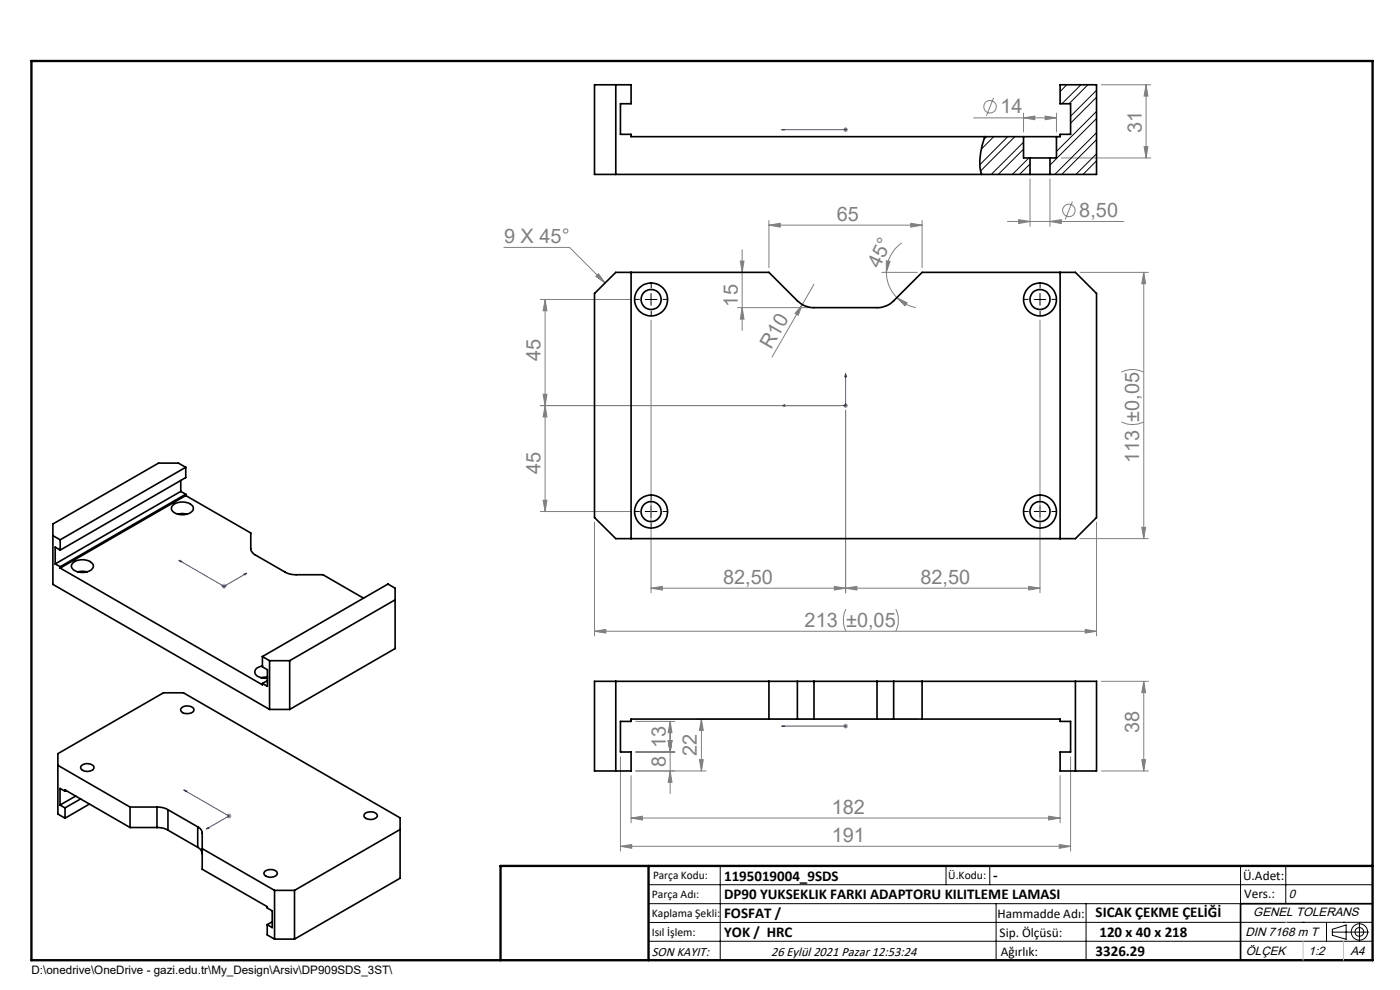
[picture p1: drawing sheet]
<svg xmlns="http://www.w3.org/2000/svg" width="297mm" height="210mm" viewBox="0 0 297 210" stroke-linecap="round" stroke-linejoin="round" font-family="sans-serif">
<g fill="none" stroke="#808080" stroke-width=".21">
<path d="M233.6 18h10.5M243.1 18l.4 2.4h-.8zM243.1 18v15.5M178.9 27.5h1M179 27.2l.7 .7M179.4 27v1M179.7 27.2l-.7 .7M206.6 25h17.5M210.8 20.7l-1.5 3.8M217.1 25l2.4-.4v.8zM217.1 24v4M218.5 38v10"/>
<path d="M221.7 24.6l2.4 .4-2.4 .4zM222.7 38v10M224.1 24v4M225.1 33.5h19M242.7 31.1h.8l-.4 2.4zM106.9 52.5h13.9l7.6 7.5M126.4 58.6l.6-.5 1.4 1.9zM157.1 55.4h.7l-.4 2.4zM157.4 53v17.1M163.1 47.8l2.4-.4v.8zM163.1 46.8v10M163.1 47.8h32.5"/>
<path d="M187 57.8h7.6M188 55.3l.8 .1-.8 2.4zM188 57.8a7.9 7.9 0 0 0 2.3 5.3M191.3 51.5a7.7 7.7 0 0 0-3.3 6.3M193.2 47.4l2.4 .4-2.4 .4zM195.6 46.8v10M213.7 47h24.7M216.1 46.6l2.4 .4-2.4 .4zM222.7 47l2.4-.4v.8zM227.5 42.7l-1.5 3.8M229.1 57.8h14.5M242.6 57.8l.4 2.4h-.8z"/>
<path d="M242.6 57.8v56.5M114.6 63.5h19.1M115.6 63.5l.4 2.4h-.8zM115.6 63.5v45M138.1 67.9v57.9M156.5 65.3h15.2M157.4 65.3l.4 2.4h-.7zM170.2 64.6l-.9 2.3-.6-.4zM170.2 64.6l-6.4 11.2M172.7 60.3l-2.5 4.3M190.3 63.1l2.1 1.1-.4 .7zM190.3 63.1a7.8 7.8 0 0 0 4 2.1"/>
<path d="M220.6 67.9v57.9M237.9 78.9l.3-.1a5.3 5.3 0 0 1 4.4 .1M114.6 86h63.8M115.2 83.6h.8l-.4 2.4zM115.6 86l.4 2.4h-.8zM178.9 86h1M179 85.7l.7 .7M179.4 85.5v1M179.4 87v38.8M179.7 85.7l-.7 .7M237.9 89.5a5.3 5.3 0 0 0 4.7 0M114.6 108.5h19.1"/>
<path d="M115.2 106.1h.8l-.4 2.4zM126.1 110.8v24.1M229.1 114.3h14.5M232.6 110.8v24.1M242.2 111.9h.8l-.4 2.4zM47 124.4h1M47.2 124l.7 .7M47.5 123.9v1M47.9 124l-.7 .7M126.1 133.9h106.5M126.1 133.9l2.4-.4v.8zM138.1 124.8l2.4-.4v.8z"/>
<path d="M138.1 124.8h82.5M177 124.4l2.4 .4-2.4 .4zM179.4 124.8l2.4-.4v.8zM179.5 129.2a5.5 5.5 0 0 0 0 4.7M190 129.2a5.5 5.5 0 0 1 0 4.7M218.2 124.4l2.4 .4-2.4 .4zM230.2 133.5l2.4 .4-2.4 .4zM134.9 153h8.3M134.9 159.5h8.3M141.7 157.1h.9l-.4 2.4zM142.2 153v15.3M142.2 153l.4 2.4h-.9z"/>
<path d="M147.8 152.5h46.8M148.8 152.5l.4 2.4h-.8zM148.8 152.5v11M178.9 154h1M179 153.7l.7 .7M179.4 153.5v1M179.7 153.7l-.7 .7M233.6 144.5h10M242.6 144.5l.4 2.4h-.8zM242.6 144.5v19M48.1 173.1h1M48.2 172.7l.7 .8"/>
<path d="M48.6 172.6v1M48.9 172.7l-.7 .8M131.6 179.5l2.4-.4v.8zM131.6 160.5v20M131.6 179.5h95.5M133.9 173.5l2.4-.4v.8zM133.9 164.5v10M133.9 173.5h91M134.9 163.5h14.9M142.2 163.5l.4 2.4h-.9zM148.4 161.1h.8l-.4 2.4zM222.5 173.1l2.4 .4-2.4 .4z"/>
<path d="M224.7 179.1l2.4 .4-2.4 .4zM224.9 164.5v10M227.1 160.5v20M233.6 163.5h10M242.2 161.1h.8l-.4 2.4z"/>
<circle cx="210" cy="22.7" r="1.32"/>
<circle cx="226.8" cy="44.6" r="1.32"/>
</g>
<g fill="none" stroke="#000" stroke-width=".21">
<path d="M136.9 63.5h2.5M138.1 62.3v2.5M219.4 63.5h2.5M220.6 62.3v2.5M136.9 108.5h2.5M138.1 107.3v2.5M219.4 108.5h2.5M220.6 107.3v2.5M137.6 187.7h153.6M137.6 191.7h153.6M137.6 199.7h153.6M152.8 183.7v20"/>
<path d="M200.7 183.7v4M210 183.7v4M211.3 191.7v12M230.4 191.7v12M263.2 183.7v20M272.8 183.7v8M276.4 195.6h.1M281.4 195.6v4.1M282.6 197.7h7.8M282.6 197.1l3-.9v3l-3-.8zM285 195.6h.1M288.4 195.8v3.8"/>
<path d="M291.2 195.6l-153.6 .1"/>
<circle cx="288.4" cy="197.7" r="1.74"/>
<circle cx="288.4" cy="197.7" r=".93"/>
</g>
<g fill="none" stroke="#00f" stroke-width=".21">
<path d="M165.8 27.5h13.6M165.8 27.5h.7h-.7M179.2 27.5h.4zM179.4 27.5h.1M179.4 79.3l.2 .6h-.4zM179.4 79.3v6.7h-13.6M165.8 86l.7-.1v.3zM38 118.8l9.5 5.6 4.8-2.8M38 118.8l.6 .3-.3 .1zM51.7 121.8l.6-.2-.3 .3zM165.8 154h.7h-.7M165.8 154h13.6"/>
<path d="M179.2 154h.4zM179.4 154h.1M39 167.6l9.6 5.5-4.8 2.8M39 167.6l.6 .2-.2 .1zM44.1 175.5l.3 .1-.6 .3z"/>
</g>
<g fill="none" stroke="#000" stroke-width=".21" stroke-dasharray="15.2 1.3 1.3 1.3">
<path d="M135.6 63.5h-.8M138.1 66v.9M138.1 61v-.9M140.6 63.5h.9M218.1 63.5h-.8M220.6 66v.9M220.6 61v-.9M223.1 63.5h.9M135.6 108.5h-.8M138.1 111v.9M138.1 106v-.9M140.6 108.5h.9"/>
<path d="M218.1 108.5h-.8M220.6 111v.9M220.6 106v-.9M223.1 108.5h.9"/>
</g>
<path d="M106.2 203.7h185" fill="none" stroke="#000" stroke-width=".25"/>
<path d="M291.2 191.7h-28v12" fill="none" stroke="#000" stroke-width=".35"/>
<path d="M6.7 12.9h284.5v190.8h-284.5zM137.6 183.7v20M291.2 183.7h-185v20" fill="none" stroke="#000" stroke-width=".5"/>
<path d="M272.8 195.6h.1M276.4 199.7v4M285 199.7v4" fill="none" stroke="#c0c0c0" stroke-width=".21"/>
<g fill="#00f">
<path d="M179.4 79.3l.2 .6h-.4zM165.8 86l.7-.1v.3z"/>
<path d="M179.2 154h.4zM165.8 154h.7z"/>
<path d="M44.1 175.5l-.3 .4 .6-.3zM39 167.6l.4 .3 .2-.1zM51.7 121.8l.6-.2-.3 .3zM38 118.8l.6 .3-.3 .1zM179.2 27.5h.4zM165.8 27.5h.7z"/>
</g>
<g fill="#808080">
<path d="M126.4 58.6l.6-.5 1.4 1.9z"/>
<path d="M170.2 64.6l-.9 2.3-.6-.4z"/>
<path d="M221.7 24.6l2.4 .4-2.4 .4zM217.1 25l2.4-.4v.8z"/>
<path d="M163.1 47.8l2.4-.4v.8zM193.2 47.4l2.4 .4-2.4 .4z"/>
<path d="M179.4 124.8l2.4-.4v.8zM218.2 124.4l2.4 .4-2.4 .4z"/>
<path d="M126.1 133.9l2.4-.4v.8zM230.2 133.5l2.4 .4-2.4 .4z"/>
<path d="M177 124.4l2.4 .4-2.4 .4zM138.1 124.8l2.4-.4v.8z"/>
<path d="M188 55.3l.8 .1-.8 2.4zM190.3 63.1l2.1 1.1-.4 .7z"/>
<path d="M148.4 161.1h.8l-.4 2.4zM148.8 152.5l.4 2.4h-.8z"/>
<path d="M242.7 31.1h.8l-.4 2.4zM243.1 18l.4 2.4h-.8z"/>
<path d="M242.2 111.9h.8l-.4 2.4zM242.6 57.8l.4 2.4h-.8z"/>
<path d="M115.2 83.6h.8l-.4 2.4zM115.6 63.5l.4 2.4h-.8zM157.4 65.3l.4 2.4h-.7zM157.1 55.4h.7l-.4 2.4z"/>
<path d="M142.2 153l.4 2.4h-.9zM141.7 157.1h.9l-.4 2.4zM141.7 157.1h.9l-.4 2.4zM142.2 163.5l.4 2.4h-.9zM242.6 144.5l.4 2.4h-.8zM242.2 161.1h.8l-.4 2.4z"/>
<path d="M115.6 86l.4 2.4h-.8zM115.2 106.1h.8l-.4 2.4z"/>
<path d="M133.9 173.5l2.4-.4v.8zM222.5 173.1l2.4 .4-2.4 .4zM131.6 179.5l2.4-.4v.8zM224.7 179.1l2.4 .4-2.4 .4zM216.1 46.6l2.4 .4-2.4 .4zM222.7 47l2.4-.4v.8z"/>
</g>
<g fill="none" stroke="#000" stroke-width=".35">
<path d="M130.6 18v19M208.9 29a12.2 12.2 0 0 0-.7 8M217.1 29h7M217.1 29h-83.2v-.5h-2.3v-6.5h2.3v-4h-7.8v19h92.4M217.1 29v4.5h1.4M218.5 33.5h4.2M218.5 37h4.2M218.5 33.5v3.5M222.7 33.5v3.5M224.1 29h.8v-.5h2.2v-6.5h-2.2v-4h7.7v19h-9.9M224.1 29v4.5h-1.4M133.9 57.8v56.5"/>
<path d="M224.9 57.8v56.5M126.1 62.3l4.5-4.5h32.5l6.1 6a4.8 4.8 0 0 0 3.5 1.5h13.4a4.8 4.8 0 0 0 3.5-1.5l6-6h32.5l4.5 4.5v47.5l-4.5 4.5h-97.5l-4.5-4.5zM39.4 99.1l-1.5-.9h-4.3l-22.4 13v12.8l46 26.5M39.4 99.1v2.2l-26.6 15.4M39.4 99.1l-26.6 15.4M11.2 113.6l1.6 .9M11.7 119.6l1.1 .6M12.8 114.5v2.2M12.8 116.7l-1.1-.6v3.5M15.4 119.5a3 3 0 0 1 4.4 .4 1.5 1.5 0 0 1-1.6 1.4 2.43 2.43 0 0 1-3.1-1.2zM36.6 107.2a3.2 3.2 0 0 1 4.3 .2 1.37 1.37 0 0 1-1.5 1.7 2.76 2.76 0 0 1-3-1.1v-.4zM37.7 109.1l1-.2 1 .2"/>
<path d="M38.3 104.2l-26.6 15.4M38.3 101.9v2.3M38.3 104.2l1.1 .6M39.4 105.1l13.8 8v3.3a1.71 1.71 0 0 0 1 1.3l6.3 3.6a4.5 4.5 0 0 0 2.3 .6h5.7l8.6 5M39.4 105.1l-26.6 15.4M39.4 104.8v.3M39.4 104.8l-26.6 15.4M12.8 120.2v.3M12.8 120.5l42.9 24.8v-.3M16.5 121.3l1-.1 1 .1M55.7 139.3l26.6-15.4 1.5 .9v12.8l-22.3 12.9M55.7 139.3l1.5 .9"/>
<path d="M55.7 139.3v2.2l1 .6v3.5l-1-.6M83.8 127.2l-22.3 13M38.5 150.2a1.78 1.78 0 0 1 2.6 .3 1.42 1.42 0 0 1-1.9 .8 .74 .74 0 0 1-.7-1.1zM55.7 141.2a1.43 1.43 0 0 0-1.5 1.7 2.71 2.71 0 0 0 2.5 1M56.7 143.6l-1.3 .1M56.7 144.4l-1 .6M57.2 140.2h4.3M57.2 140.2v10.3M57.2 150.5h4.3M61.5 140.2v10.3M130.6 144.5v19M163.1 144.5v8"/>
<path d="M169.2 152.5h3.5M169.2 144.5h3.5M169.2 144.5h-43.1v19h7.8v-4h-2.3v-6.5h2.3v-.5h35.3M169.2 144.5v8M172.7 152.5h13.4M172.7 144.5h13.4M172.7 144.5v8M186.1 152.5h3.5M186.1 144.5h3.5M186.1 144.5v8M189.6 144.5h43v19h-7.7v-4h2.2v-6.5h-2.2v-.5h-35.3M189.6 144.5v8"/>
<path d="M195.6 144.5v8M228.1 144.5v19M12.3 162.3l15.3 8.9M12.7 170.8l1.1 .6M13.8 173.6l-1.5-.9v-12.8l22.4-12.9h4.2l46 26.5v12.8l-22.4 12.9M13.8 167.8v-.2l13.8 7.9M13.8 171.4v2.2M13.8 167.8l-1.1-.6v3.6M14 167.7l-.2 .1M16.1 168.9l-3.4 1.9M17.1 169.5l-3.3 1.9M17.2 162.5a1.78 1.78 0 0 1 2.7 .3 1.51 1.51 0 0 1-2.2 .7l-.6-.6z"/>
<path d="M19 170.6l-5.2 3M27.6 171.2h5.7M27.6 171.2v4.3M27.6 175.5h5.7M33.3 171.2a4.5 4.5 0 0 1 2.3 .6M33.3 175.5a4.5 4.5 0 0 1 2.3 .6M33.3 171.2v4.3M35.6 171.8l6.3 3.6M35.6 171.8v4.3M35.6 176.1l6.3 3.6M41.9 175.4a1.59 1.59 0 0 1 1 1.3v7.7l13.8 7.9v.3l1 .6v3.6l-1-.7M41.9 179.7a1.7 1.7 0 0 1 1 1.4"/>
<path d="M41.9 175.4v4.3M77.5 172.5a1.77 1.77 0 0 1 2.5 .5 1.64 1.64 0 0 1-2.6 .5l-.2-.5zM84.9 176l-22.4 12.9M42.9 180l15.3 8.9M56.1 184.9a1.96 1.96 0 0 1 2.7 .1 .88 .88 0 0 1-1.1 1 1.21 1.21 0 0 1-1.7-.9zM56.7 196.1v2.2l1.5 .9M57.7 195.5l-1 .6M58.2 188.9h4.3M58.2 188.9v10.3M58.2 199.2h4.3M62.5 188.9v10.3"/>
<circle cx="138.1" cy="63.5" r="2.12"/>
<circle cx="138.1" cy="63.5" r="3.5"/>
<circle cx="220.6" cy="63.5" r="3.5"/>
<circle cx="220.6" cy="63.5" r="2.12"/>
<circle cx="138.1" cy="108.5" r="2.13"/>
<circle cx="138.1" cy="108.5" r="3.5"/>
<circle cx="220.6" cy="108.5" r="3.5"/>
<circle cx="220.6" cy="108.5" r="2.13"/>
</g>
<g fill="none" stroke="#000" stroke-width=".21">
<path d="M226.3 18l-1.4 1.4M229.3 18l-4 4M230.8 18l-4 4M232.6 19.1l-5.5 5.6M209.3 29l-.6 .6M210.8 29l-2.6 2.6M213.8 29l-5.9 6M215.3 29l-7.3 7.3M217.1 30.2l-6.8 6.8M217.1 31.6l-5.3 5.4M218.3 33.5l-3.5 3.5M218.5 34.8l-2.2 2.2"/>
<path d="M222.7 33.5h.1M224.3 29l-.2 .1M232.6 23.6l-8.5 8.5M232.6 28.1l-8.8 8.9M232.6 32.6l-4.4 4.4M232.6 20.6l-5.5 5.5M232.6 25.1l-9.9 9.9M232.6 29.6l-7.4 7.4M232.6 34.1l-2.8 2.9"/>
</g>
<g font-size="4.2" fill="#808080">
<text x="212.2" y="24">14</text>
<text x="242.2" y="28.2" transform="rotate(-90 242.2 28.2)">31</text>
<text x="177.5" y="46.8">65</text>
<text x="229" y="46">8,50</text>
<text x="106.9" y="51.5">9 X 45°</text>
<text x="186.6" y="57" transform="rotate(-65 186.6 57)">45°</text>
<text x="156.5" y="65" transform="rotate(-90 156.5 65)">15</text>
<text x="114.7" y="76.6" transform="rotate(-90 114.7 76.6)">45</text>
<text x="163.6" y="74.3" transform="rotate(-60 163.6 74.3)">R10</text>
<text x="114.7" y="100.6" transform="rotate(-90 114.7 100.6)">45</text>
<text x="241.7" y="98.3" transform="rotate(-90 241.7 98.3)">113 ±0,05</text>
<text x="153.4" y="123.8">82,50</text>
<text x="195.3" y="123.8">82,50</text>
<text x="170.7" y="132.9">213 ±0,05</text>
<text x="241.7" y="155.6" transform="rotate(-90 241.7 155.6)">38</text>
<text x="141.2" y="158.7" transform="rotate(-90 141.2 158.7)">13</text>
<text x="147.9" y="160.4" transform="rotate(-90 147.9 160.4)">22</text>
<text x="141.2" y="162.7" transform="rotate(-90 141.2 162.7)">8</text>
<text x="176.4" y="172.6">182</text>
<text x="176.4" y="178.6">191</text>
</g>
<g font-size="3.2">
<text x="153.6" y="186.8">1195019004_9SDS</text>
<text x="153.6" y="190.8">DP90 YUKSEKLIK FARKI ADAPTORU KILITLEME LAMASI</text>
<text x="210.7" y="186.6">-</text>
<text x="153.6" y="194.8">FOSFAT /</text>
<text x="232.4" y="194.5">SICAK ÇEKME ÇELİĞİ</text>
<text x="153.6" y="198.8">YOK / HRC</text>
<text x="232.4" y="202.8">3326.29</text>
<text x="233.2" y="198.8">120 x 40 x 218</text>
</g>
<g font-size="2.8">
<text x="263.7" y="186.7">Ü.Adet:</text>
<text x="263.9" y="190.5">Vers.:</text>
<text x="211.6" y="194.8">Hammadde Adı:</text>
<text x="138.3" y="202.8">SON KAYIT:</text>
<text x="163.6" y="202.8">26 Eylül 2021 Pazar 12:53:24</text>
<text x="212.1" y="198.7">Sip. Ölçüsü:</text>
<text x="212.3" y="202.7">Ağırlık:</text>
</g>
<g font-size="2.6">
<text x="273.4" y="190.4">0</text>
<text x="265.9" y="194.4">GENEL TOLERANS</text>
<text x="264.2" y="198.5">DIN 7168 m T</text>
<text x="264.3" y="202.6">ÖLÇEK</text>
<text x="277.6" y="202.6">1:2</text>
<text x="286.5" y="202.6">A4</text>
</g>
<g font-size="2.5">
<text x="138.3" y="190.5">Parça Adı:</text>
<text x="138.5" y="186.5">Parça Kodu:</text>
<text x="201.2" y="186.5">Ü.Kodu:</text>
<text x="138.3" y="194.5">Kaplama Şekli:</text>
<text x="138.3" y="198.6">Isıl İşlem:</text>
<text x="6.7" y="206.7">D:\onedrive\OneDrive - gazi.edu.tr\My_Design\Arsiv\DP909SDS_3ST\</text>
</g>
</svg>
